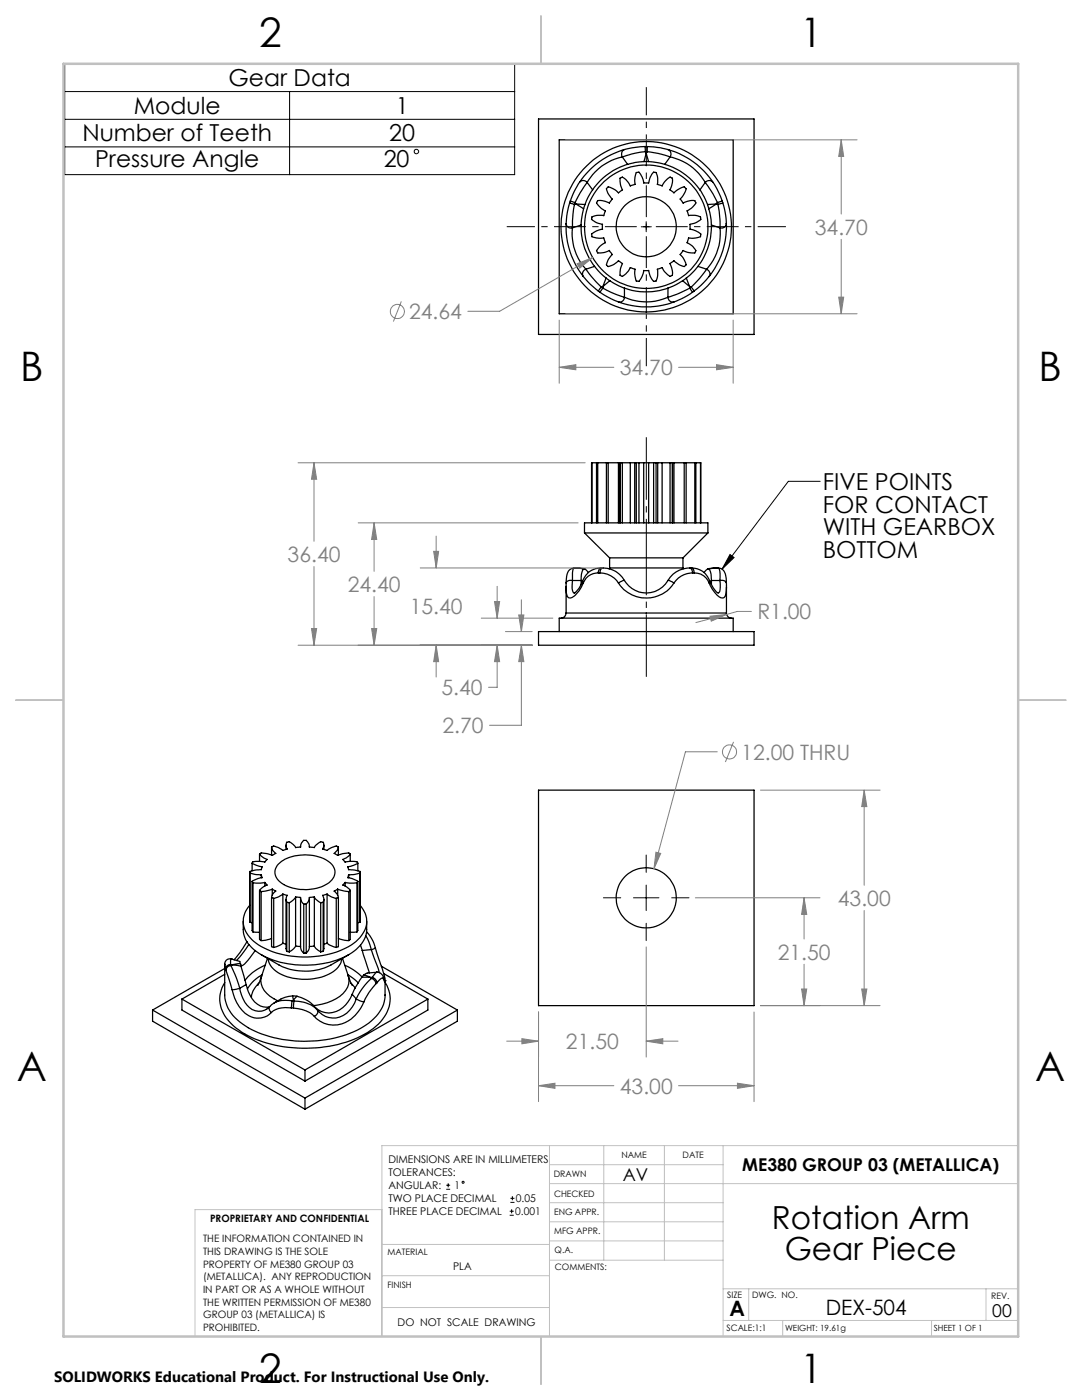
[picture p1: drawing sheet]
<svg xmlns="http://www.w3.org/2000/svg" width="216mm" height="279mm" viewBox="0 0 216 279" stroke-linecap="round" stroke-linejoin="round" font-family="sans-serif">
<g fill="none" stroke="#000" stroke-width=".25">
<path d="M107.5 23.7h43v43h-43zM111.6 27.9h34.7v34.7h-34.7zM115.6 36.4l-1.1 1.9-.7 1.8M115.6 36.4a.96 .96 0 0 1 1.6 0M117.2 36.4l-1.4 2.1-1 1.9M117.2 36.4l1.1 1.5M118.3 37.9l-1 1.5-.6 1.4M121 37.6l.3-.3a3.7 3.7 0 0 1 2.1 1.2l.8-.6a3.2 3.2 0 0 1-.4-2.4l.3-.1a2.83 2.83 0 0 1 1.7 1.7l.9-.3a3.7 3.7 0 0 1 .3-2.4h.4a3.6 3.6 0 0 1 1 2.1h1a3.1 3.1 0 0 1 1.1-2.1h.3a2.86 2.86 0 0 1 .4 2.4l.9 .3a3.1 3.1 0 0 1 1.7-1.7l.3 .1a2.77 2.77 0 0 1-.4 2.4l.8 .6a3.9 3.9 0 0 1 2.1-1.2l.3 .3a3.7 3.7 0 0 1-1.2 2.1l.6 .8a2.77 2.77 0 0 1 2.4-.4l.1 .3a2.98 2.98 0 0 1-1.7 1.7l.3 .9a2.95 2.95 0 0 1 2.4 .4 .54 .54 0 0 1-.4 .7l-.5 .3-1.2 .4v1a3.1 3.1 0 0 1 2.1 1 .53 .53 0 0 1-.6 .6l-.9 .2-.9-.1-.3 .9a2.83 2.83 0 0 1 1.7 1.7 .55 .55 0 0 1-.8 .4l-.9-.2-.8-.3-.6 .8a3.7 3.7 0 0 1 1.2 2.1l-.2 .2a1.69 1.69 0 0 1-1.8-.7l-.4-.4-.8 .6a2.85 2.85 0 0 1 .4 2.4l-.4 .2a4.4 4.4 0 0 1-1.6-1.8l-.9 .3a2.82 2.82 0 0 1-.4 2.4h-.3a2.92 2.92 0 0 1-1.1-2.1h-1a3.6 3.6 0 0 1-1 2.2l-.4-.1a3.5 3.5 0 0 1-.3-2.4l-.9-.3a3.8 3.8 0 0 1-1.7 1.7l-.3-.1a3.5 3.5 0 0 1 .4-2.4l-.8-.6a2.99 2.99 0 0 1-2.2 1.1l-.1-.1a2.99 2.99 0 0 1 1.1-2.2l-.6-.8a3.3 3.3 0 0 1-2.4 .4l-.2-.4a3.8 3.8 0 0 1 1.8-1.6l-.3-.9a3.7 3.7 0 0 1-2.4-.3l-.1-.4a3.6 3.6 0 0 1 2.2-1v-1a2.92 2.92 0 0 1-2.1-1.1v-.3a2.82 2.82 0 0 1 2.4-.4l.3-.9a3.7 3.7 0 0 1-1.7-1.7l.1-.2a1.32 1.32 0 0 1 1.6 0l.8 .3 .6-.8-.2-.2a3.2 3.2 0 0 1-1-1.9zM124.2 31.3a10.8 10.8 0 0 0-7 5.1M124.2 31.3l1 1.5M124.6 29.8a1.03 1.03 0 0 0-.4 1.5M124.6 29.8a16.2 16.2 0 0 0-9 6.6"/>
<path d="M125.2 32.8a13.1 13.1 0 0 0-6.9 5.1M128.5 32.2l-1.7 .2-1.6 .4M128.5 32.2h.9M128.7 29.2l-2.5 .3-1.6 .3M128.7 29.2l.1 1.1M128.7 29.2h.5M128.8 30.3a17.3 17.3 0 0 0-4.6 1M128.8 30.3h.4M128.8 30.3l.1 .2M128.9 30.5l-.4 1.7M128.9 30.5l.5 1.7M129.2 30.3l2.1 .3 2.4 .7"/>
<path d="M129.2 29.2v1.1M129.2 29.2l2.6 .3 1.5 .3M129.2 30.3l-.3 .2M129.4 32.2l3.2 .6M132.6 32.8a13 13 0 0 1 7.1 5.1M133.3 29.8a.97 .97 0 0 1 .4 1.5M133.3 29.8a15.8 15.8 0 0 1 8.9 6.6M133.7 31.3a10.5 10.5 0 0 1 7 5.1M133.7 31.3l-1.1 1.5M139.7 37.9l.8 1.3 .7 1.6M140.7 36.4l1.6 2.3 .9 1.7M140.7 36.4l-1 1.5"/>
<path d="M142.2 36.4a.96 .96 0 0 0-1.5 0M142.2 36.4l.9 1.3 1 2.4M113 44.6a.97 .97 0 0 0 1.2 .9M113 44.6a16.2 16.2 0 0 0 3.4 10.6M113.7 40.5l-.6 2.5-.1 1.6M113.7 40.5l.9 .3M113.8 40.1l1 .3M113.8 40.1l-.1 .4M114.2 45.5a10.4 10.4 0 0 0 2.7 8.2M114.6 40.8l-.3 1.9-.1 2.8M114.8 40.4l-.2 .4M114.8 40.4l.1 .3"/>
<path d="M114.9 40.7l1.6 1M114.9 40.7l1.8 .1M114.9 40.7l-.3 .1M116 44.9a12.8 12.8 0 0 0 2.6 8.3M116 44.9l-1.8 .6M116.4 55.2l1.5 1.6 1.5 1.3M116.5 41.7l-.5 2.1v1.1M116.7 40.8l-.2 .9M116.9 53.7a.97 .97 0 0 0-.5 1.5M116.9 53.7l1 1.4 2.1 2.2M118.6 53.2l1.2 1.3 1.1 1M118.6 53.2l-1.7 .5"/>
<path d="M119.4 58.1l.3 .2M119.7 58.3l2.2 1.3 1.5 .7M120 57.3l-.6 .8M120 57.3l.3 .2M120.3 57.5l1.7 .9 2.6 .9M120.3 57.5l-.6 .8M120.3 57.2l-.3 .1M120.3 57.2v.3M120.9 55.5l-.6 1.7M120.9 55.5l.8 .5M121.7 56l-1.4 1.2M121.7 56l1.5 .9 1.4 .6"/>
<path d="M124.6 59.3a.97 .97 0 0 1-1.2 1M124.6 59.3a10.9 10.9 0 0 0 8.7 0M124.6 57.5a13 13 0 0 0 8.7 0M124.6 57.5v1.8M133.3 59.3a.97 .97 0 0 0 1.2 1M133.3 57.5v1.8M136.2 56l1.4 1.2M136.2 56l-1.3 .8-1.6 .7M136.9 55.5l.7 1.7M136.9 55.5l-.7 .5M137.6 57.5l-2 1-2.3 .8M137.6 57.5l.6 .8"/>
<path d="M137.6 57.2l.3 .1M137.6 57.2v.3M137.9 57.3l.6 .8M137.9 57.3l-.3 .2M138.2 58.3l-1.7 1.1-2 .9M138.5 58.1l-.3 .2M139.3 53.2l-1 1.1-1.4 1.2M139.3 53.2l1.7 .5M141 53.7l-1.4 1.9-1.7 1.7M141 53.7a.99 .99 0 0 1 .5 1.5M141.2 40.8l.2 .9M141.4 41.7l.4 1.5 .2 1.7"/>
<path d="M141.5 55.2l-1.7 1.8-1.3 1.1M142 44.9a13.2 13.2 0 0 1-2.7 8.3M142 44.9l1.7 .6M142.9 40.7l-1.7 .1M142.9 40.7l-1.5 1M142.9 40.7l.4 .1M143.2 40.4l.1 .4M143.2 40.4l-.3 .3M143.3 40.8l.4 2.9v1.8M143.7 45.5a10.8 10.8 0 0 1-2.7 8.2M144.1 40.1l-.9 .3M144.1 40.1l.1 .4"/>
<path d="M144.2 40.5l.5 1.9 .2 2.2M144.2 40.5l-.9 .3M144.9 44.6a.94 .94 0 0 1-1.2 .9M144.9 44.6a16 16 0 0 1-3.4 10.6M123.4 60.3a16 16 0 0 0 11.1 0M118.1 92.4h.9M118.1 92.4l-.1 12M118.1 92.4v12M119 92.4h.3M119 92.4v12M119.3 92.4h1.7M119.3 92.4v12"/>
<path d="M121 92.4h.4M121 92.4v12M121.4 92.4h2M121.4 92.4v12M123.4 92.4h.3M123.4 92.4v12M123.7 92.4h.5M123.7 92.4h.1M123.7 92.4v12M124.2 92.4h1.6M124.2 92.4v12M125.8 92.4h.8"/>
<path d="M125.8 92.4v12M126.6 92.4h.4M126.6 92.4v12M127 92.4h.5M127 92.4v12M127.5 92.4h.9M127.5 92.4v12M128.4 92.4h1M128.4 92.4v12M129.4 92.4h1M129.4 92.4v12M130.4 92.4h.5"/>
<path d="M130.4 92.4v12M130.9 92.4h.3M130.9 92.4v12M131.2 92.4h.9M131.2 92.4v12M132.1 92.4h1.6M132.1 92.4v12M133.7 92.4h.5M133.7 92.4v12M134.2 92.4v12M134.2 92.4h.1M134.2 92.4h.3"/>
<path d="M134.5 92.4h2M134.5 92.4v12M136.5 92.4h.4M136.5 92.4v12M136.9 92.4h1.7M136.9 92.4v12M138.6 92.4h.3M138.6 92.4v12M138.9 92.4h.9M138.9 92.4v12M139.8 92.4v12M113 116.3v6"/>
<path d="M114.2 115.9v1.5a.75 .75 0 0 0 .5 1M114.2 115.9a1.04 1.04 0 0 0-1.2 .4M114.2 115.9h1.8M114.6 113.3a1.73 1.73 0 0 0-1.6 2.1v.9M114.6 113.3l-.2 .1-.1 .7-.1 1.8M114.6 113.3h.3M114.9 113.3l1.7 .2M114.9 113.3l1.6 .3M116 115.9v.7M116.2 116a4.5 4.5 0 0 1-1.6 2.4M116.2 116l.2 .3M116.4 116.3a4.3 4.3 0 0 1-2.6 3 .89 .89 0 0 1-.8-1v-1.2"/>
<path d="M116.5 113.6l-.5 .9v1.4M116.5 113.6h.2l.7 .7M116.6 106.4h24.7M116.6 106.4v-2h24.7v2M116.6 106.4l5 4.9M119.4 114.3h.3M119.4 114.3a3.1 3.1 0 0 0-3 2M119.7 114.3a4.4 4.4 0 0 1 3.7 2M119.9 113.3a3.8 3.8 0 0 0-3.7 2.7M120.3 113.3a.86 .86 0 0 0-.6 1M120.3 113.3a4.9 4.9 0 0 1 4.3 2.6M120.3 113.3a.79 .79 0 0 0-.9 1"/>
<path d="M121.6 111.3h14.7M121.6 113.3h14.7M121.6 113.3v.2M121.6 111.3v2M123.4 116.3a6.6 6.6 0 0 0 11.1 0M124.6 115.9l-1.2 .4M124.6 115.9a5 5 0 0 0 8.7 0M133.3 115.9l1.2 .4M136.3 113.3v.2M136.3 111.3v2M137.6 113.3a5 5 0 0 0-4.3 2.6M137.6 113.3a.89 .89 0 0 1 .6 1"/>
<path d="M137.6 113.3a.76 .76 0 0 1 .9 1M137.9 113.3a3.8 3.8 0 0 1 3.7 2.7M138.2 114.3a4.5 4.5 0 0 0-3.7 2M138.2 114.3h.3M138.5 114.3a3.1 3.1 0 0 1 3 2M141.3 106.4l-5 4.9M141.4 113.6l-.1-.1-.8 .8M141.4 113.6a2.84 2.84 0 0 1 .6 2.3M141.5 116.3l.2-.3 .7 1.4 .9 1M141.5 116.3l.7 1.4a3.3 3.3 0 0 0 2 1.6l.5-.3 .3-1.8M142 115.9v.7M142 115.9h1.7"/>
<path d="M142.9 113.3l-1.6 .2M142.9 113.3l-1.5 .3M142.9 113.3h.4M143.3 113.3a1.74 1.74 0 0 1 1.6 2v1M143.3 113.3a.66 .66 0 0 1 .4 .8v1.8M143.7 115.9v1.3a.93 .93 0 0 1-.4 1.1M143.7 115.9a.98 .98 0 0 1 1.2 .4M144.9 116.3l.1 6M107.5 126h43v2.8h-43zM111.6 126v-2.6h34.7v2.6M113 122.3a1.09 1.09 0 0 1-1.1 1.1M113 122.3h32"/>
<path d="M145 122.3a1.02 1.02 0 0 0 .9 1.1M107.5 157.7h43v43h-43zM49.8 174.1v9.9M50.3 175.9l.2 .3M50.3 172.3l.9 .4 1.1 .3-.2 .6h-1.2l-1.1 .3v.3l1.1 .3 1.2 .1M50.3 175.9v9.8l.2 .3M50.3 172.3v1.5M50.5 176.2v9.8M51.8 170.5l.8 .7 .7 .3-.1 .2a.66 .66 0 0 1-1 .2l-1.7 .1-.2 .3M51.8 177.7l.3 .2M51.8 177.7v9.8l.3 .2M51.8 170.5v1.4"/>
<path d="M52.1 177.9v9.8M52.1 174.6l.2 .6-.8 .1-1.2 .6M52.1 174.6v.6M52.8 176.1l.5 .5-.7 .4-.8 .7M52.8 176.1l-.8 .1h-1.5M52.8 176.1v.7M54.2 169a1.79 1.79 0 0 0 .8 1.3l-.1 .1a.99 .99 0 0 1-1.3 0l-1.5-.2-.3 .3M54.2 169l.1-.1a.99 .99 0 0 1 1.1 .2l.4 .2a1.18 1.18 0 0 0 1.5 .1 .88 .88 0 0 1 .2-1.4 1.93 1.93 0 0 1 1.5 1.2l1-.1M54.2 179.1l.4 .2M54.2 179.1v9.8l.4 .2M54.2 169v1.6M54.3 177.4l.7 .4a1.79 1.79 0 0 0-.8 1.3"/>
<path d="M54.3 177.4l-2.2 .5M54.3 177.4v1.2M54.6 179.3v9.8M55.6 172.4a8.4 8.4 0 0 1 7.9-1.4 3.8 3.8 0 0 1 3.4 3 3.8 3.8 0 0 1-3.2 3.1 8.7 8.7 0 0 1-8.1-1.3 2.25 2.25 0 0 1 0-3.4zM56.4 178.4l.9 .3a1.33 1.33 0 0 0-.1 1.4M56.4 178.4l-.8 .6-1 .3M56.4 178.4v9.8M57.1 179.5v9.8l.1 .6M57.1 168.7v.8M59 179h.4a.5 .5 0 0 1 .5 .1 .5 .5 0 0 1 .1 .5l.6 .8M59 179l-.5 .6-.8 .6M59 179v9.8"/>
<path d="M60 169.1a1.08 1.08 0 0 1 1-1.4h.1a1.66 1.66 0 0 1 .6 1.4M60 179.2v9.8a1.67 1.67 0 0 0 .6 1.2M60 168.9v.2M61.7 179.2v9.8a1.67 1.67 0 0 1-.6 1.2M61.7 168.9v.2M62.7 179l.3 .5 1 .7M62.7 179h-.4a.5 .5 0 0 0-.5 .1 .5 .5 0 0 0-.1 .5l-.6 .8M62.7 179v9.8M64.6 179.5v9.8l-.1 .6M64.6 168.7v.8M65.3 178.4l.8 .6 1 .3M65.3 178.4l-.4 .1a.38 .38 0 0 0-.4 .2 .38 .38 0 0 0 .1 .5l-.1 .9"/>
<path d="M65.3 178.4v9.8M67.1 179.3v9.8M67.4 177.4l2.2 .5M67.4 177.4l-.7 .4a1.79 1.79 0 0 1 .8 1.3M67.4 177.4v1.2M67.5 169l-.1-.1a.99 .99 0 0 0-1.1 .2l-.5 .2a1.13 1.13 0 0 1-1.4 .1 .88 .88 0 0 0-.2-1.4 1.96 1.96 0 0 0-1.5 1.2l-1-.1M67.5 169a1.79 1.79 0 0 1-.8 1.3l.2 .1a.99 .99 0 0 0 1.3 0l1.4-.2 .3 .3M67.5 179.1l-.4 .2M67.5 179.1v9.8l-.4 .2M67.5 169v1.6M68.9 176.1l.8 .1h1.5M68.9 176.1l-.5 .5 .7 .4 .8 .7"/>
<path d="M68.9 176.1v.7M69.6 174.6l-.2 .6 .8 .1 1.2 .6M69.6 174.6v.6M69.6 177.9v9.8M69.9 170.5l-.8 .7-.7 .3 .1 .2a.64 .64 0 0 0 .9 .2l1.8 .1 .2 .3M69.9 177.7l-.3 .2M69.9 177.7v9.8l-.3 .2M69.9 170.5v1.4M71.2 176.2v9.8M71.4 172.3l-.9 .4-1.1 .3 .2 .6h1.1l1.2 .3v.3l-1.2 .3-1.1 .1M71.4 175.9l-.2 .3M71.4 175.9v9.8l-.2 .3"/>
<path d="M71.4 172.3v1.5M71.9 174.1v9.9M36.3 199.4v2.2l24.6 14.2M36.3 199.4l24.6 14.1M44.8 192.4v6.2a7.6 7.6 0 0 0 4.1 6.1 24.2 24.2 0 0 0 16.9 2.7 15.2 15.2 0 0 0 9.9-5.5l.8-1.4 .3-1v-3.8M44.8 196.1a6.4 6.4 0 0 0 1.7 8.6 22 22 0 0 0 14.7 4.5 21.8 21.8 0 0 0 13.8-4.4 6.6 6.6 0 0 0 2.2-8.1l-.4-.6M44.8 193.3l-14.4 8.3M44.8 194.5l-8.5 4.9M45 193.4l.1 .2M45.1 193.6l1.2 3.9M46 192.5a.97 .97 0 0 0-1 .9M46 192.5l.1 .2"/>
<path d="M46 192.5h.3M46.1 192.7a1.04 1.04 0 0 0-1 .9M46.1 192.7l.9 2.1 .8 2.4M46.1 191.4a1.14 1.14 0 0 0-1.1 .4 1.14 1.14 0 0 0-.1 1.3l.1 .3M46.1 191.4h.1M46.1 191.4l-.1 1.1M46.1 191.4l1.8 .5M46.3 192.5l1.8 .3M46.3 192.5l-.2 .2M46.3 197.5a7.2 7.2 0 0 0 3.9 5.5 3.6 3.6 0 0 0 4-.9M47.8 191.9l.1 .4M47.8 197.2l-1.5 .3"/>
<path d="M47.8 197.2a5.3 5.3 0 0 0 3.1 4.5 2.56 2.56 0 0 0 2.3-.3M47.9 192.3l.2 .5M47.9 192.3l-1.6 .2M48.1 192.8l1 3.7M48.5 183.9v1.6a5.9 5.9 0 0 0 3.6 5 19.1 19.1 0 0 0 18-.3 5.9 5.9 0 0 0 3.1-4.7v-1.6M49.1 196.5a5.5 5.5 0 0 0 3.4 4.4h1.3M49.1 196.5l-1.3 .7M49.3 187.9l-1.4 2.2-1.2 1.5M49.7 188.5l-2.5 3.2M49.8 180.7a4.8 4.8 0 0 0 .9 7.2 18.2 18.2 0 0 0 15.1 2.5 10.7 10.7 0 0 0 6.6-4.1 4.4 4.4 0 0 0-.5-5.6M49.8 183.9v.1M49.8 184l.5 .1"/>
<path d="M50.5 186l1.3 .1M50.9 189.7a10 10 0 0 1-2.6 3l-.3-.2v-.2M51.6 196.2a4.7 4.7 0 0 0-1.4 2.9M52.1 190.5l3.6 2.1a11.5 11.5 0 0 0 10.3 0l3.6-2.1M52.2 194.8l-.8 1.9M52.2 194.8a3.6 3.6 0 0 0 1.7 4l1.5 .9M52.3 194.5a7.7 7.7 0 0 0-2.9 2.9M52.9 192.6a9.9 9.9 0 0 0-4 3.1M53.4 191.2l-1.2 3.6M53.5 191.3a4.5 4.5 0 0 0 3.3 3.5 10.8 10.8 0 0 0 10.4-1.5l.7-.9 .3-1.1M54.2 187.3l-1.2 .3-.9 .1M56 199.4l-1.3 .8"/>
<path d="M56.4 188.2l-.8 .5-1 .4M56.4 188.2l.7 .2M57.2 180.1l.5 .1M57.2 189.9l.5 .1M57.2 180.1v9.8M57.7 180.2v9.8M58.3 199.7l-.2 1.5M58.3 199.7l.4 .1M58.3 199.7h-.6a4.9 4.9 0 0 0-3 .5M58.4 198.8h.9M58.4 198.8l-1.5 .2-.8 .4M58.4 198.8l.2 .8"/>
<path d="M58.6 199.6l.1 .2M58.6 199.6l-.3 .1M58.7 199.8l-.1 1.4M58.7 199.8a6.3 6.3 0 0 1 4.6 1.7M59 188.8l-.5 .6-.8 .6M59 188.8l1 .1M59.3 198.8l2.1 .9 1 .9M59.3 198.8l-.7 .8M60.6 180.4h.5M60.6 190.2h.5M60.6 180.4v9.8M61.1 180.4v9.8"/>
<path d="M62.7 188.8l.3 .5 1 .7M62.7 188.8l-1 .1M64 180.2v9.8M64.5 180.1l-.5 .1M64.5 189.9l-.5 .1M64.5 180.1v9.8M65.3 188.2l.5 .4 1.3 .5M65.3 188.2l-.7 .2M67.5 187.3l1.2 .3 .9 .1M68.3 191.2l1.9 5.4M68.8 192.6a10.7 10.7 0 0 1 3.4 2.4M69.4 194.5l2.1 1.7"/>
<path d="M69.5 194.8a3.5 3.5 0 0 1-1.7 4 10.7 10.7 0 0 1-5.3 1.9M70 196.2l.9 1M70.3 198.4a5.2 5.2 0 0 1-5.5 3.7 4.2 4.2 0 0 1-2-1.1M70.3 198.4l.8 1M71.1 199.4a4.9 4.9 0 0 1-5.5 3.7 4.1 4.1 0 0 1-2.2-1.5M71.1 199.4l1.5 .6M71.2 186l-1.3 .1M71.9 184l-.5 .1M71.9 183.9v.1M71.9 188.6l.4 1.1M72.2 195l-1.2 2-.7 1.4M72.2 195l1.8 .1"/>
<path d="M72.3 189.7l1.4 4.5M72.6 200a6.6 6.6 0 0 1-7.1 4.5 5.2 5.2 0 0 1-2.8-1.7M72.6 194.6l-.4 .4M72.6 194.6l1.4 .5M73 186.7l.6 1.2 .5 1.6M73.1 185.9a7 7 0 0 1 1.8 3.3M74 195.1l.1 .2M74.1 189.5l1.6 4.6M74.1 189.5l-1.8 .2M74.1 195.3l-1.8 1.9-1.2 2.2M74.1 195.3a1.2 1.2 0 0 1 .9 1M74.3 195.1a1.29 1.29 0 0 1 .9 1"/>
<path d="M74.3 195.1l-.2 .2M74.3 195.1h-.3M74.9 189.2l.2 .7a28.8 28.8 0 0 1 1.7 5.8M74.9 189.2l-.8 .3M75 196.3l-1.4 1.8-1 1.9M75.2 194a1.34 1.34 0 0 1 1.3 1.1M75.2 194l-1.9 .2-.7 .4M75.2 194h.1M75.2 194l-.9 1.1M75.2 196.1l-.2 .2M76.1 192.8l15.2 8.8M76.5 195.1l.1 .2"/>
<path d="M76.5 195.1l.1 .4M76.6 195.5l-.3-.3a1.88 1.88 0 0 0-1.1 .9M76.6 195.5l.2 .4v-.2M76.6 194.3l8.8 5.1M76.8 195.7h.1M85.4 199.4v2.2l-24.5 14.2M85.4 199.4l-24.5 14.1M30.4 201.6v2.2l30.5 17.6M30.4 201.6l30.5 17.5M53.2 201.4l.6-.5-.1 .4 .5 .8M54.7 200.2l-.9 .7M58.1 201.2l-.5-.1a4.2 4.2 0 0 0-3.4 1"/>
<path d="M58.1 201.2h.5M58.6 201.2a6.1 6.1 0 0 1 4.1 1.6M60.9 213.5v2.3M60.9 219.1v2.3M62.4 200.6l.9 .9M63.3 201.5l.1 .1M63.4 201.6a1.04 1.04 0 0 1-.7 1.2M91.3 201.6l-30.4 17.5M91.3 201.6v2.2l-30.4 17.6"/>
<circle cx="128.9" cy="45.3" r="12.3"/>
<circle cx="128.9" cy="45.3" r="6"/>
<circle cx="129" cy="45.3" r="17"/>
<circle cx="128.9" cy="179.2" r="6"/>
</g>
<g fill="none" stroke="#808080" stroke-width=".2">
<path d="M112.9 27.9h58.1M167.9 27.9v14.8M167.9 27.9l.4 3.3h-.9zM115.1 52.6l3.2-1.2-2.6 2.1zM118.3 51.4l-18.6 10.7h-6.4M167.4 59.3h.9l-.4 3.3zM167.9 47.8v14.8M80.1 60.1l-1.6 4.1M111.6 63.9v12.6M111.6 73.3h10.9M111.6 73.3l3.3-.5v1zM112.9 62.6h58.1"/>
<path d="M135.4 73.3h10.9M143 72.8l3.3 .5-3.3 .5zM146.3 63.9v12.6M59.5 92.4h57.3M62.7 92.4l.5 3.2h-1zM62.7 92.4v15.6M62.7 113.1v15.7M71.5 104.4h43.9M74.6 104.4v9.6M74.6 119.1v9.7M74.6 104.4l.6 3.3h-1zM83.9 113.3h36.5"/>
<path d="M86.5 110h1l-.5 3.3zM87 107v6.3M99.2 117v6.4M104 119.7v6.3M59.5 128.8h46.7M62.2 125.4h1l-.5 3.4zM74.2 125.4h1l-.6 3.4zM87 128.8v6.3M87 128.8l.5 3.2h-1zM96 123.4h14.3M98.7 120.1h1l-.5 3.3zM99.2 128.8v8.4h-1.7"/>
<path d="M99.2 128.8l.5 3.2h-1zM100.9 126h5.3M103.5 122.7h1l-.5 3.3zM104 128.8v15.9h-6.3M104 128.8l.5 3.2h-1zM141.7 123l3.3-.4-3.1 1.4zM145 122.6l-6.1 1.6M149.9 122h-2.8l-2.1 .6M143.1 150h-6.3l-6.3 23.4M146.4 148.1l-1.7 4M151.7 157.7h23.9M172.4 157.7v19"/>
<path d="M172.4 157.7l.6 3.3h-1.1zM130.9 170.1l.9 .2-1.3 3.1zM138.7 179.2h24.9M160.4 179.2v8.2M160.4 179.2l.6 3.3h-1.1zM128.9 189v22M159.9 197.4h1.1l-.6 3.3zM160.4 192.4v8.3M171.9 197.4h1.1l-.6 3.3zM172.4 181.7v19M101.1 207.8h6.4M104.1 207.3l3.4 .5-3.4 .5z"/>
<path d="M107.5 202v17.9M107.5 216.7h15M107.5 216.7l3.2-.5v1zM128.9 207.8l3.4-.5v1zM128.9 207.8h6.4M135.4 216.7h15.1M147.1 216.2l3.4 .5-3.4 .5zM150.5 202v17.9M151.7 200.7h23.9"/>
<circle cx="79.3" cy="62.2" r="1.41"/>
<circle cx="145.6" cy="150.1" r="1.41"/>
</g>
<g fill="none" stroke="#000" stroke-width=".2">
<path d="M12.9 12.7h89.8v22.2h-89.8zM12.9 18.3h89.8M57.8 18.3v16.6M12.9 23.8h89.8M12.9 29.3h89.8M128 45.3h2M128.9 44.2v2M163.7 96.1h-6.4l-13.2 17.5M145.7 110.7l.8 .6-2.4 2.3zM120.4 179.2h3.5M126.4 179.2h5.1M128.9 170.6v3.5"/>
<path d="M128.9 176.6v5.1M134 179.2h3.5M128.9 184.3v3.4M89 237.3h.8M89 236.5h.8M89.4 236.1v.9M101.8 240h.9M101.8 239.1h.9M102.2 238.7v.8M101.7 242.5h.8M101.7 241.7h.8M102.1 241.3v.8"/>
<circle cx="83.1" cy="30.2" r=".46"/>
<circle cx="92.4" cy="235.9" r=".2"/>
</g>
<path d="M129 87.3v47.8" fill="none" stroke="#000" stroke-width=".2" stroke-dasharray="15.2 1.3 1.3 1.3" stroke-dashoffset="2.8" stroke-linecap="butt"/>
<path d="M101.1 45.2h55.7M129 73.1v-55.7" fill="none" stroke="#000" stroke-width=".2" stroke-dasharray="6.3 1.3 1.3 1.3" stroke-dashoffset=".7" stroke-linecap="butt"/>
<g fill="none" stroke="#c0c0c0" stroke-width=".2">
<path d="M109.6 228.6v38.1M109.6 232.4h34.7M109.6 236.2h93.6M120.5 228.6v22.9M132.6 228.6v22.9M144.3 228.6v38.1M203.2 228.6h-127v38.1M76.2 254.6h33.4M76.2 248.4h33.4M76.2 241.4h-37.3v25.3M109.6 251.5h34.7M109.6 240h34.7"/>
<path d="M109.6 243.8h34.7M109.6 247.7h34.7M144.3 257.2h58.9M149.4 257.2v6.3M196.7 257.2v6.3M76.2 260.9h33.4M144.3 263.5h58.9M156.2 263.5v3.2M185.9 263.5v3.2"/>
</g>
<path d="M108 3.2v9.5M3.1 139.7h9.6M203.2 139.7h9.5M108 266.7v9.6" fill="none" stroke="#c0c0c0" stroke-width=".25"/>
<path d="M12.7 12.7h190.5v254h-190.5z" fill="none" stroke="#c0c0c0" stroke-width=".5"/>
<path d="M145.7 110.7l.8 .6-2.4 2.3z" fill="#000"/>
<path d="M62.7 92.4l.5 3.2h-1zM62.2 125.4h1l-.5 3.4zM103.5 122.7h1l-.5 3.3zM104 128.8l.5 3.2h-1zM98.7 120.1h1l-.5 3.3zM99.2 128.8l.5 3.2h-1zM141.7 123l.2 1 3.1-1.4zM86.5 110h1l-.5 3.3zM87 128.8l.5 3.2h-1zM74.6 104.4l.6 3.3h-1zM74.2 125.4h1l-.6 3.4zM171.9 197.4h1.1l-.6 3.3zM172.4 157.7l.6 3.3h-1.1zM147.1 216.2l3.4 .5-3.4 .5zM107.5 216.7l3.2-.5v1zM128.9 207.8l3.4-.5v1zM104.1 207.3l3.4 .5-3.4 .5zM160.4 179.2l.6 3.3h-1.1zM159.9 197.4h1.1l-.6 3.3zM130.9 170.1l-.4 3.3 1.3-3.1zM111.6 73.3l3.3-.5v1zM143 72.8l3.3 .5-3.3 .5zM167.9 27.9l.4 3.3h-.9zM167.4 59.3h.9l-.4 3.3zM115.1 52.6l.6 .9 2.6-2.1z" fill="#808080"/>
<g font-size="8.1">
<text x="51.7" y="9.3">2</text>
<text x="159.7" y="9.3">1</text>
<text x="4" y="76">B</text>
<text x="207.2" y="76">B</text>
<text x="3.3" y="215.7">A</text>
<text x="206.5" y="215.7">A</text>
<text x="51.7" y="276">2</text>
<text x="159.7" y="276">1</text>
</g>
<g font-size="6.3">
<text x="154" y="245.4">Rotation Arm</text>
<text x="156.6" y="251.4">Gear Piece</text>
</g>
<g font-size="4.7">
<text x="45.6" y="17.2">Gear Data</text>
<text x="26.7" y="22.7">Module</text>
<text x="79" y="22.7">1</text>
<text x="16.4" y="28.2">Number of Teeth</text>
<text x="77.7" y="28.2">20</text>
<text x="19" y="33.3">Pressure Angle</text>
<text x="76.6" y="33.3">20</text>
<text x="164.2" y="97.8">FIVE POINTS</text>
<text x="164.2" y="102.3">FOR CONTACT</text>
<text x="164.2" y="106.8">WITH GEARBOX</text>
<text x="164.2" y="111.3">BOTTOM</text>
</g>
<g font-size="4.2" fill="#808080">
<text x="162.6" y="46.8">34.70</text>
<text x="81.6" y="63.7">24.64</text>
<text x="123.7" y="74.9">34.70</text>
<text x="57.4" y="112.1">36.40</text>
<text x="69.4" y="118.1">24.40</text>
<text x="81.8" y="122.6">15.40</text>
<text x="151.1" y="123.6">R1.00</text>
<text x="88.1" y="138.7">5.40</text>
<text x="88.3" y="146.3">2.70</text>
<text x="147.9" y="151.6">12.00 THRU</text>
<text x="167.2" y="180.8">43.00</text>
<text x="155.2" y="191.5">21.50</text>
<text x="112.9" y="209.4">21.50</text>
<text x="123.7" y="218.3">43.00</text>
</g>
<g font-size="4.2">
<text x="145.6" y="262.7">A</text>
<text x="164.8" y="262.4">DEX-504</text>
</g>
<g font-size="3.5">
<text x="148.1" y="233.6">ME380 GROUP 03 (METALLICA)</text>
<text x="124.3" y="235.6">AV</text>
<text x="198" y="262.8">00</text>
</g>
<text font-size="3" x="10.8" y="275.7">SOLIDWORKS Educational Product. For Instructional Use Only.</text>
<g font-size="2.1">
<text x="77.5" y="232.2">DIMENSIONS ARE IN MILLIMETERS</text>
<text x="77.5" y="234.7">TOLERANCES:</text>
<text x="77.5" y="237.3">ANGULAR:</text>
<text x="77.5" y="239.9">TWO PLACE DECIMAL</text>
<text x="90.7" y="237.3">1</text>
<text x="102.9" y="239.9">0.05</text>
<text x="77.5" y="242.5">THREE PLACE DECIMAL</text>
<text x="102.8" y="242.5">0.001</text>
<text x="90.4" y="253.4">PLA</text>
<text x="79.3" y="264.6">DO NOT SCALE DRAWING</text>
</g>
<g font-size="2">
<text x="41.9" y="244">PROPRIETARY AND CONFIDENTIAL</text>
<text x="40.5" y="248">THE INFORMATION CONTAINED IN</text>
<text x="40.5" y="250.5">THIS DRAWING IS THE SOLE</text>
<text x="40.5" y="253">PROPERTY OF ME380 GROUP 03</text>
<text x="40.5" y="255.5">(METALLICA). ANY REPRODUCTION</text>
<text x="40.5" y="258.1">IN PART OR AS A WHOLE WITHOUT</text>
<text x="40.5" y="260.6">THE WRITTEN PERMISSION OF ME380</text>
<text x="40.5" y="263.1">GROUP 03 (METALLICA) IS</text>
<text x="40.5" y="265.6">PROHIBITED.</text>
</g>
<g font-size="1.8">
<text x="124" y="231.1">NAME</text>
<text x="136.2" y="231.1">DATE</text>
<text x="110.5" y="234.8">DRAWN</text>
<text x="110.5" y="238.9">CHECKED</text>
<text x="110.6" y="242.5">ENG APPR.</text>
<text x="77.3" y="250.5">MATERIAL</text>
<text x="110.6" y="246.3">MFG APPR.</text>
<text x="110.7" y="250">Q.A.</text>
<text x="77.3" y="257">FINISH</text>
<text x="110.7" y="253.5">COMMENTS:</text>
<text x="145.1" y="259">SIZE</text>
<text x="150.1" y="259.1">DWG. NO.</text>
<text x="197.8" y="259.2">REV.</text>
<text x="145" y="265.7">SCALE:1:1</text>
</g>
<g font-size="1.7">
<text x="156.7" y="265.7">WEIGHT: 19.61g</text>
<text x="186.3" y="265.7">SHEET 1 OF 1</text>
</g>
</svg>
